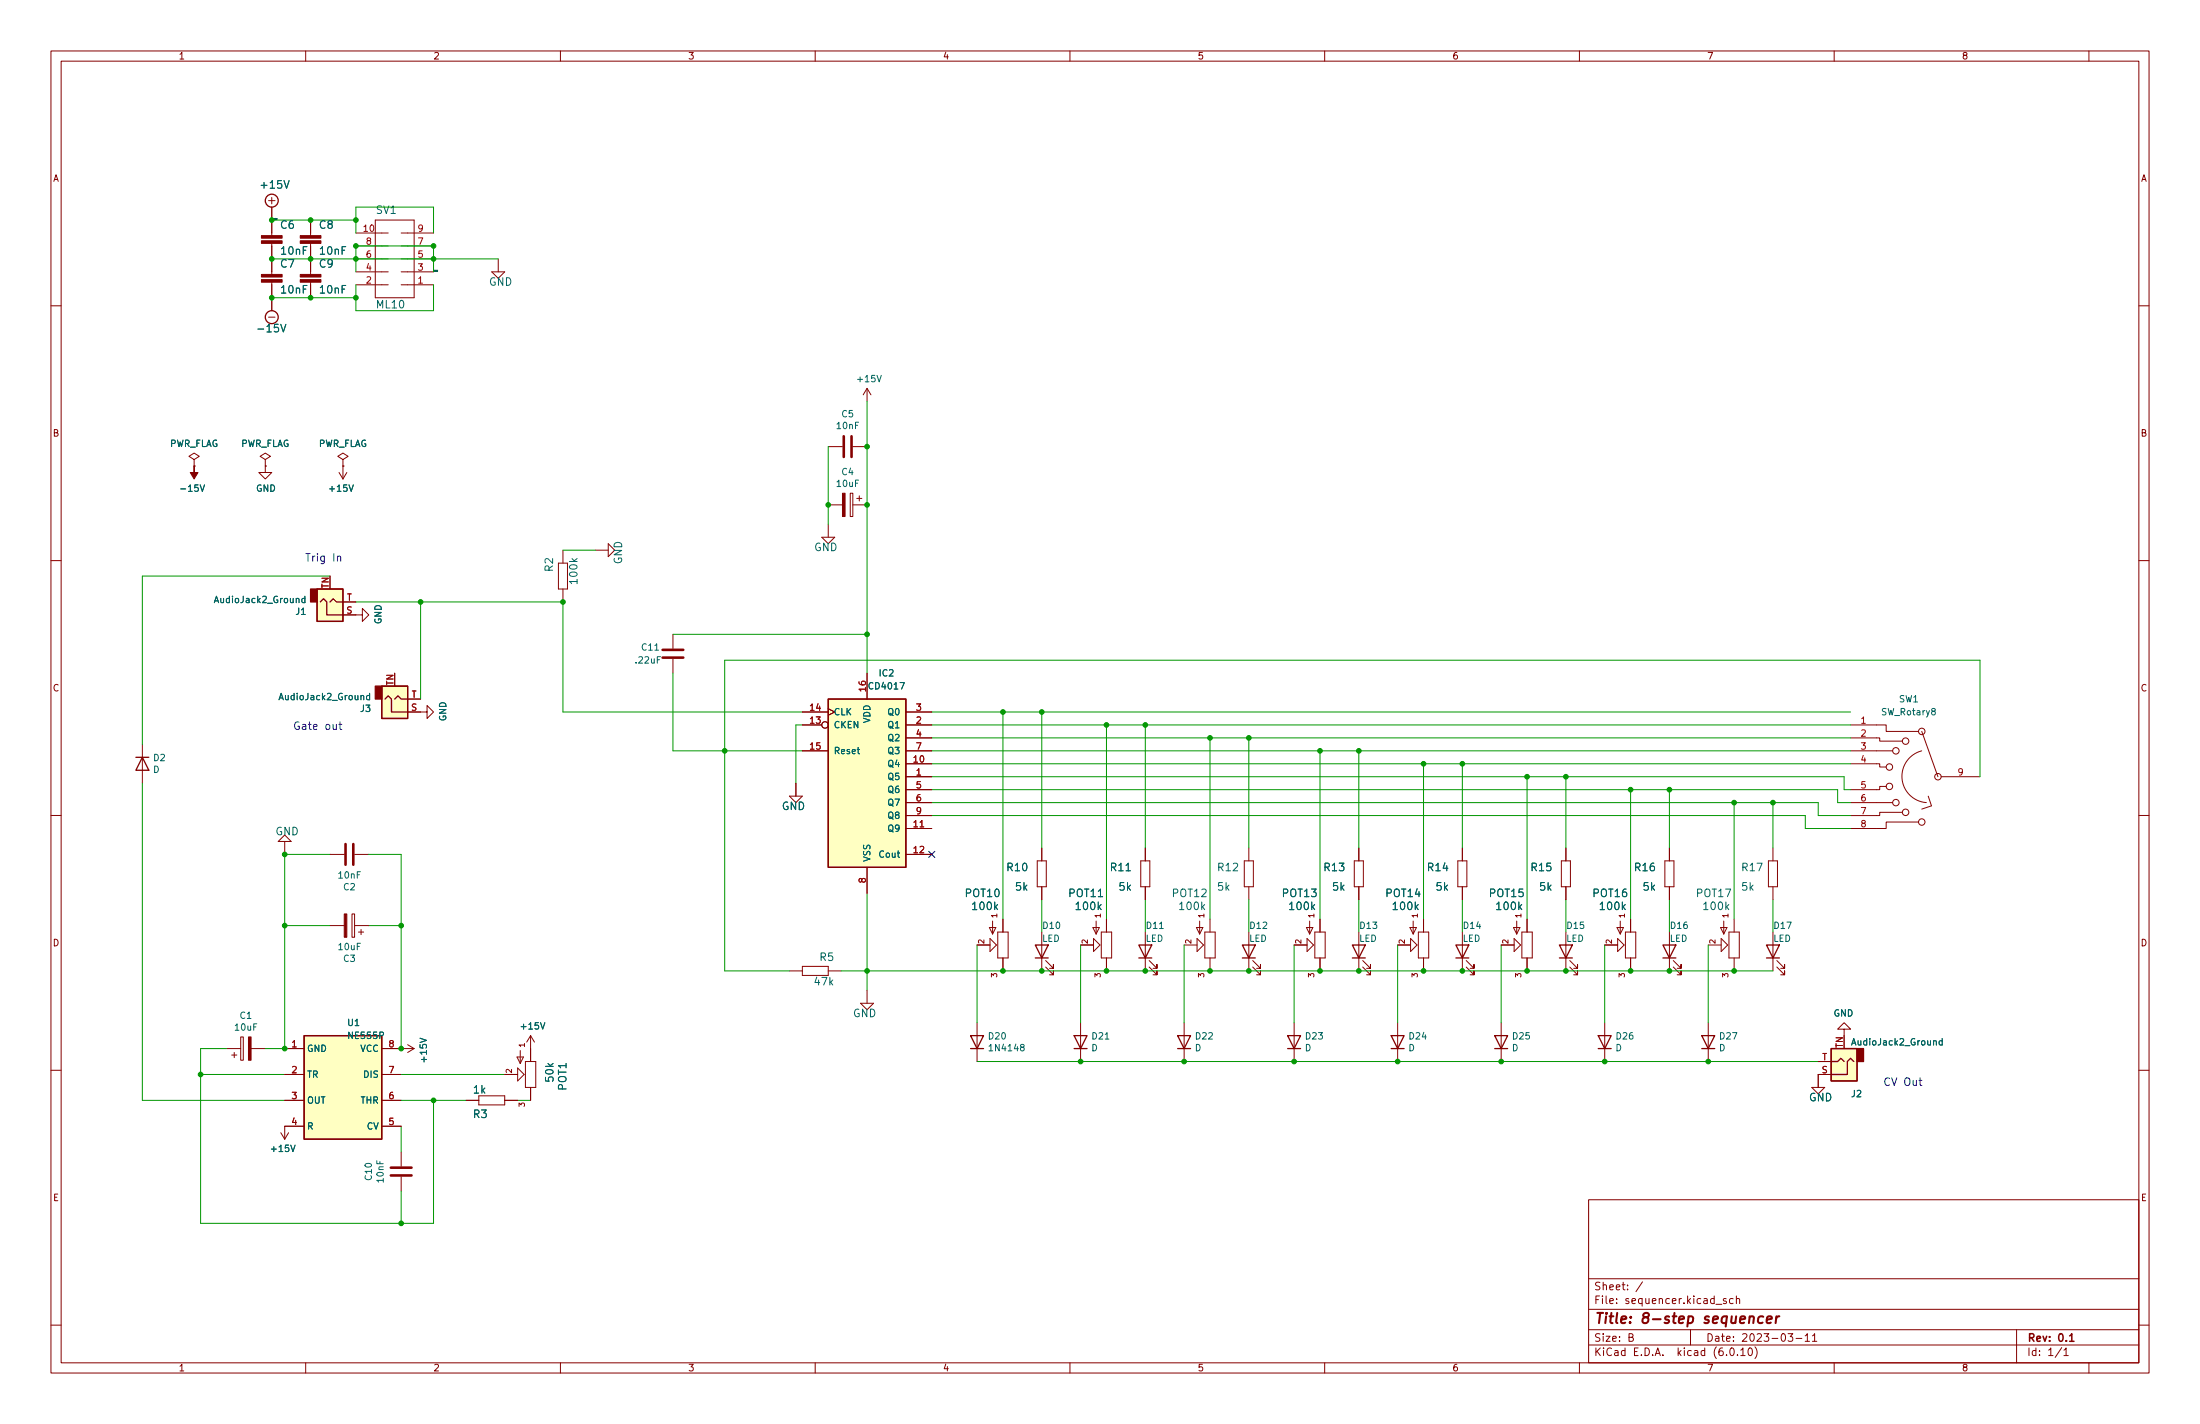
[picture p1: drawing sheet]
<svg xmlns="http://www.w3.org/2000/svg" width="432mm" height="279mm" viewBox="0 0 432 279" stroke-linecap="round" stroke-linejoin="round" font-family="sans-serif">
<g fill="none" stroke="#840000" stroke-width=".2">
<path d="M10 10h411.8v259.4h-411.8zM12 12h407.8v255.4h-407.8zM60 10v2M110 10v2M160 10v2M210 10v2M260 10v2M310 10v2M360 10v2M410 10v2M52.7 39.4h1.3M53.3 38.7v1.3"/>
<path d="M10 60h2M53.3 40.6v5.6M53.3 47.8v6M53.3 55.4v5.6M61 43.2v3M61 47.8v6M61 55.4v3M69.8 53.3h6.4M69.8 55.9h6.4M69.8 50.8h6.4M69.8 48.3h6.4M69.8 45.7h6.4"/>
<path d="M73.7 43.2h7.6v15.2h-7.6zM78.7 53.3h6.4M78.7 55.9h6.4M78.7 50.8h6.4M78.7 48.3h6.4M78.7 45.7h6.4M96.5 53.3h2.6l-1.3 1.3zM97.8 50.8v2.5M419.8 60h2M52.7 62.2h1.3M170.2 76.2v2.5M170.2 76.2l-.8 1.3"/>
<path d="M170.2 76.2l.7 1.3M38.1 90.2l1-.7-1-.6-1 .6 1 .7v1.2M38.1 91.4h.1M52.1 90.2l1-.7-1-.6-1 .6 1 .7v1.2M52.1 91.4h.1M52.1 91.4v1.3h1.2l-1.2 1.3-1.3-1.3h1.3M66.5 92.7l.8 1.3M67.3 90.2l1-.7-1-.6-1 .6 1 .7v1.2M67.3 91.4h.1M67.3 91.4v2.6M68.1 92.7l-.8 1.3M162.6 99.1h2.8"/>
<path d="M162.6 87.6h2.8M166.9 96.8h.5v4.5h-.5zM167.4 99.1h2.8M167.4 87.6h2.8M168.1 97.8h1.1M168.7 97.3v1M10 110h2M67.3 118.1h2.5M109.6 110.5h1.8v5.1h-1.8zM110.5 108v2.5M110.5 115.6v2.5M116.8 108h2.6"/>
<path d="M119.4 106.7l1.2 1.3-1.2 1.2zM161.3 105.4h2.5l-1.2 1.3zM162.6 102.9v2.5M419.8 110h2M67.3 120.7h3.8v-1.3l1.3 1.3-1.3 1.2v-1.2M80 139.7h3.8v-1.3l1.3 1.3-1.3 1.3v-1.3M80 137.2h2.5M132.1 124.5v2.8M132.1 129.3v2.8M157.5 139.7h5.1M162.6 139.1l1.2 .6-1.2 .6M170.2 132.1v5.1"/>
<path d="M177.8 139.7h5.1M10 160h2M27.9 146.1v7.6M154.9 156.2h2.6l-1.3 1.3zM156.2 153.7v2.5M157.5 142.2h3.8M157.5 147.3h5.1M177.8 152.4h5.1M177.8 149.9h5.1M177.8 142.2h5.1M177.8 147.3h5.1M177.8 144.8h5.1"/>
<path d="M177.8 154.9h5.1M177.8 157.5h5.1M363.2 142.2h7v1.3h6.4M363.2 144.8h5.7v.6h4.5M363.2 149.9h5.7v.6h1.3M363.2 147.3h8.3M363.2 157.5h8.3M370.2 154.3h-1.3v.6h-5.7M373.4 159.4h-4.5v.6h-5.7M377.2 147.3a5.2 5.2 0 0 0-3.9 5.5 5.2 5.2 0 0 0 4.8 4.7M377.2 143.5l3.2 8.9M378.5 156.2l.6 1.9-1.9 .7"/>
<path d="M381 152.4h7.6M419.8 160h2M55.9 163.8l1.2 1.3h-2.5zM55.9 165.1v2.5M64.8 167.6h2.8M69.1 179.3h.5v4.6h-.5zM69.6 167.6h2.8M170.2 170.2v5.1M177.8 160h5.1M177.8 162.6h5.1M177.8 167.6h5.1M203.6 168.9h1.8v5.1h-1.8z"/>
<path d="M204.5 166.4v2.5M204.5 174v2.5M223.9 168.9h1.8v5.1h-1.8zM224.8 166.4v2.5M224.8 174v2.5M244.2 168.9h1.8v5.1h-1.8zM245.1 166.4v2.5M245.1 174v2.5M265.8 168.9h1.8v5.1h-1.8zM266.7 166.4v2.5M266.7 174v2.5M286.1 168.9h1.8v5.1h-1.8z"/>
<path d="M287 166.4v2.5M287 174v2.5M306.5 168.9h1.7v5.1h-1.7zM307.3 166.4v2.5M307.3 174v2.5M326.8 168.9h1.7v5.1h-1.7zM327.7 166.4v2.5M327.7 174v2.5M347.1 168.9h1.8v5.1h-1.8zM348 166.4v2.5M348 174v2.5M376.6 161.3h-6.4v1.3h-7"/>
<path d="M64.8 181.6h2.8M69.6 181.6h2.8M70.4 182.9h1M70.9 182.4v1M154.9 190.5h2.6M157.5 189.6h5.1v1.8h-5.1zM162.6 190.5h2.5M168.9 196.9h2.5l-1.2 1.2zM170.2 194.3v2.6M191.8 185.4h2.5M194.2 182h1.3l-.7 1.3zM194.3 184.2l1.3 1.2-1.3 1.3z"/>
<path d="M194.8 180.7v2.6M195.8 182.9h2.1v5.1h-2.1zM196.8 180.3v2.6M196.8 188v2.5M204.5 182.9v7.6M205.2 189.7l1.6 1.6v-.8v.8h-.8M205.2 188.5l1.6 1.5v-.8v.8h-.8M212.1 185.4h2.5M214.5 182h1.3l-.7 1.3zM214.6 184.2l1.3 1.2-1.3 1.3zM215.1 180.7v2.6M216.2 182.9h2v5.1h-2z"/>
<path d="M217.2 180.3v2.6M217.2 188v2.5M224.8 182.9v7.6M225.6 189.7l1.5 1.6v-.8v.8h-.8M225.6 188.5l1.5 1.5v-.8v.8h-.8M232.4 185.4h2.5M234.8 182h1.3l-.6 1.3zM234.9 184.2l1.3 1.2-1.3 1.3zM235.5 180.7v2.6M236.5 182.9h2v5.1h-2zM237.5 180.3v2.6M237.5 188v2.5"/>
<path d="M245.1 182.9v7.6M245.9 189.7l1.5 1.6v-.8v.8h-.8M245.9 188.5l1.5 1.5v-.8v.8h-.8M254 185.4h2.5M256.4 182h1.3l-.7 1.3zM256.5 184.2l1.3 1.2-1.3 1.3zM257 180.7v2.6M258.1 182.9h2v5.1h-2zM259.1 180.3v2.6M259.1 188v2.5M266.7 182.9v7.6M267.5 189.7l1.5 1.6v-.8v.8h-.8"/>
<path d="M267.5 188.5l1.5 1.5v-.8v.8h-.8M274.3 185.4h2.6M276.7 182h1.3l-.6 1.3zM276.9 184.2l1.2 1.2-1.2 1.3zM277.4 180.7v2.6M278.4 182.9h2v5.1h-2zM279.4 180.3v2.6M279.4 188v2.5M287 182.9v7.6M287.8 189.7l1.5 1.6v-.8v.8h-.8M287.8 188.5l1.5 1.5v-.8v.8h-.8M294.6 185.4h2.6"/>
<path d="M297.1 182h1.2l-.6 1.3zM297.2 184.2l1.2 1.2-1.2 1.3zM297.7 180.7v2.6M298.7 182.9h2v5.1h-2zM299.7 180.3v2.6M299.7 188v2.5M307.3 182.9v7.6M308.1 189.7l1.5 1.6v-.8v.8h-.7M308.1 188.5l1.5 1.5v-.8v.8h-.7M315 185.4h2.5M317.4 182h1.2l-.6 1.3zM317.5 184.2l1.3 1.2-1.3 1.3z"/>
<path d="M318 180.7v2.6M319 182.9h2.1v5.1h-2.1zM320 180.3v2.6M320 188v2.5M327.7 182.9v7.6M328.4 189.7l1.5 1.6v-.8v.8h-.7M328.4 188.5l1.5 1.5v-.8v.8h-.7M335.3 185.4h2.5M337.7 182h1.3l-.7 1.3zM337.8 184.2l1.3 1.2-1.3 1.3zM338.3 180.7v2.6M339.3 182.9h2.1v5.1h-2.1z"/>
<path d="M340.4 180.3v2.6M340.4 188v2.5M348 182.9v7.6M348.7 189.7l1.6 1.6v-.8v.8h-.8M348.7 188.5l1.6 1.5v-.8v.8h-.8M10 210h2M44.4 205.7h2.8M45.5 207h1M46 206.5v1M47.2 203.5h.6v4.5h-.6zM49.3 205.7h2.8M55.9 210.8h3.8"/>
<path d="M55.9 205.7h3.8M55.9 215.9h3.8M74.9 210.8h3.8M74.9 205.7h6.4M74.9 215.9h3.8M80 205l1.3 .7M81.3 205.7l-1.3 .8M91.4 215.9h2.6M94 215h5.1v1.8h-5.1zM99.1 210.8h2.5M99.1 215.9h2.5M101.5 207.4h1.2l-.6 1.3z"/>
<path d="M101.6 209.6l1.3 1.2-1.3 1.3zM102.1 206.1v2.6M103.1 208.3h2.1v5.1h-2.1zM104.1 203.2v5.1M104.1 213.4v2.5M104.1 203.2l-.7 1.3M104.1 203.2l.8 1.3M191.8 200.7v7.6M212.1 200.7v7.6M232.4 200.7v7.6M254 200.7v7.6M274.3 200.7v7.6"/>
<path d="M294.6 200.7v7.6M315 200.7v7.6M335.3 200.7v7.6M355.6 213.4h2.5l-1.2 1.2zM356.9 208.3h2.5M359.4 210.8h-2.5v2.6M361.9 201.9h1.3l-1.3-1.2-1.2 1.2h1.2v1.3M419.8 210h2M55.1 222.3l.8 1.2M56.6 222.3l-.7 1.2M59.7 221h-3.8v2.5M74.9 221h3.8"/>
<path d="M78.7 226.1v2.8M78.7 230.9v2.8M311.8 235.4h108v32h-108zM10 260h2M311.8 256.9h108M311.8 250.9h108M322.4 251.5l-1.3 1.9M336.8 255.9h1.1M338.8 254.9l-.4-.1-.2 .2 .1 .2 .5 .2v.3h-.6M340.2 254.9l-.5-.1-.3 .3 .2 .6h.6M340.8 254.9l.2-.1 .4 .1v.9M340.8 254.3v1.5"/>
<path d="M419.8 260h2M60 267.4v2M110 267.4v2M160 267.4v2M210 267.4v2M260 267.4v2M310 267.4v2M311.8 263.9h108M311.8 260.9h108M319.7 262.4l.7-.1 .1-.2-.1-.4h-.7v1.5h.6l.3-.3a.39 .39 0 0 0-.4-.5M331.8 260.9v3M339.7 264.5h.2a.8 .8 0 0 1 .5 .7 .8 .8 0 0 1-.5 .8 1 1 0 0 1-.2-1.5z"/>
<path d="M341 265.8v.2M341.7 264.9l.4-.4v1.5M341.7 266h.8M343.3 264.5h.1a.8 .8 0 0 1 .6 .7 .8 .8 0 0 1-.6 .8 1 1 0 0 1-.1-1.5zM344.4 264.3a1.72 1.72 0 0 1 0 2.2M350.9 261.7h1l-.5 .5 .4 .2v.6l-.2 .2-.7-.2M352.5 262.6h1.2M354.3 262.1l.4-.4v1.5M354.3 263.2h.9M355.7 262.1l.5-.4v1.5M355.7 263.2h.9M360 267.4v2"/>
<path d="M395.8 260.9v6.5M404.7 264.4l-1.3 1.9M405.1 264.9l.4-.4v1.5M405.1 266h.8M410 267.4v2"/>
<circle cx="161.9" cy="142.2" r=".63"/>
<circle cx="370.8" cy="154.3" r=".63"/>
<circle cx="370.8" cy="150.5" r=".63"/>
<circle cx="372.1" cy="147.3" r=".63"/>
<circle cx="372.1" cy="157.5" r=".63"/>
<circle cx="374" cy="145.4" r=".63"/>
<circle cx="374" cy="159.4" r=".63"/>
<circle cx="377.2" cy="143.5" r=".63"/>
<circle cx="380.4" cy="152.4" r=".63"/>
<circle cx="377.2" cy="161.3" r=".63"/>
</g>
<path d="M406.2 262.1l.4-.4v1.5M406.2 263.2h.9" fill="none" stroke="#840000" stroke-width=".3"/>
<path d="M346.1 258.4a.66 .66 0 0 0-1 .3l-.1 .5 .2 .3h.7M346.8 258.9l1-.2-.1-.3-.6-.1-.3 .3v.9h.8M348.7 258.3l-.2 1.3M349.2 258.3l-.4 .1-.2 .3" fill="none" stroke="#840000" stroke-width=".4"/>
<g fill="none" stroke="#840000" stroke-width=".25">
<path d="M62.2 115.6h5.1v6.3h-5.1zM62.9 118.1l.6-.6 .6 .6v2.6h3.2M64.8 118.1l.6-.6 .6 .6h1.3M74.9 134.6h5.1v6.4h-5.1zM75.6 137.2l.6-.7 .6 .7v2.5h3.2M77.5 137.2l.6-.7 .6 .7h1.3M162.6 137.2h15.2v33h-15.2zM26.7 148.6h2.5M27.9 148.6l1.3 2.5h-2.5zM203.2 185.4h2.5l-1.2 2.6zM203.2 188h2.5M223.5 185.4h2.6l-1.3 2.6z"/>
<path d="M223.5 188h2.6M243.8 185.4h2.6l-1.3 2.6zM243.8 188h2.6M265.4 185.4h2.6l-1.3 2.6zM265.4 188h2.6M285.7 185.4h2.6l-1.3 2.6zM285.7 188h2.6M306.1 185.4h2.5l-1.3 2.6zM306.1 188h2.5M326.4 185.4h2.5l-1.2 2.6zM326.4 188h2.5M346.7 185.4h2.5l-1.2 2.6z"/>
<path d="M346.7 188h2.5M59.7 203.2h15.2v20.3h-15.2zM190.5 203.2h2.5l-1.2 2.5zM190.5 205.7h2.5M210.8 203.2h2.6l-1.3 2.5zM210.8 205.7h2.6M231.1 203.2h2.6l-1.3 2.5zM231.1 205.7h2.6M252.7 203.2h2.6l-1.3 2.5zM252.7 205.7h2.6M273 203.2h2.6l-1.3 2.5zM273 205.7h2.6"/>
<path d="M293.4 203.2h2.5l-1.3 2.5zM293.4 205.7h2.5M313.7 203.2h2.5l-1.2 2.5zM313.7 205.7h2.5M334 203.2h2.5l-1.2 2.5zM334 205.7h2.5M359.4 205.7h5.1v6.4h-5.1zM359.4 208.3h1.3l.6-.7 .6 .7M363.9 208.3l-.7-.7-.6 .7v2.5h-3.2"/>
<circle cx="53.3" cy="39.4" r="1.27"/>
<circle cx="53.3" cy="62.2" r="1.27"/>
</g>
<g fill="#ffffc2" stroke="#ffffc2" stroke-width=".2">
<path d="M162.6 137.2h15.2v33h-15.2z"/>
<path d="M359.4 205.7h5.1v6.4h-5.1z"/>
<path d="M59.7 203.2h15.2v20.3h-15.2z"/>
<path d="M74.9 134.6h5.1v6.4h-5.1z"/>
<path d="M62.2 115.6h5.1v6.3h-5.1z"/>
</g>
<g fill="#840000" stroke="#840000" stroke-width=".25">
<path d="M364.5 205.7h1.3v2.6h-1.3z"/>
<path d="M73.7 134.6h1.2v2.6h-1.2z"/>
<path d="M61 115.6h1.2v2.5h-1.2z"/>
</g>
<path d="M59.8 117.5l-.3-.1-.3 .2 .2 .6h.4M59.8 117v1.3M72.5 136.5h-.3l-.3 .2 .2 .5h.4M72.5 136v1.3M381.2 204.3l-.4-.1-.2 .2 .1 .6h.5M381.2 203.8v1.2" fill="none" stroke="#006464" stroke-width=".2"/>
<path d="M165.6 85.6v4.1M167.1 85.6v4.1M130 129h4.1M130 127.5h4.1M67.8 165.6v4.1M69.3 165.6v4.1M76.7 230.6h4.1M76.7 229.1h4.1" fill="none" stroke="#840000" stroke-width=".51"/>
<g fill="#840000" stroke="#840000" stroke-width=".2">
<path d="M165.4 96.8h.5v4.5h-.5z"/>
<path d="M48.8 203.5h.5v4.5h-.5z"/>
<path d="M67.6 179.3h.5v4.6h-.5z"/>
<path d="M58.9 47.2h4.1v.6h-4.1z"/>
<path d="M58.9 46.2h4.1v.5h-4.1z"/>
<path d="M58.9 54.9h4.1v.5h-4.1z"/>
<path d="M58.9 53.8h4.1v.6h-4.1z"/>
<path d="M51.3 54.9h4.1v.5h-4.1z"/>
<path d="M51.3 53.8h4.1v.6h-4.1z"/>
<path d="M38.1 91.4v1.3h.8l-.8 1.3-.8-1.3h.8z"/>
<path d="M51.3 47.2h4.1v.6h-4.1z"/>
<path d="M51.3 46.2h4.1v.5h-4.1z"/>
</g>
<path d="M54.2 42.9l.1 .2 .1-.2" fill="none" stroke="#0f0f0f" stroke-width=".2"/>
<path d="M60 108.6h.9M58.7 141.7a.7 .7 0 0 0-.9 .7 .7 .7 0 0 0 .9 .7v-.6h-.2M376.6 212h.6M376.9 211.5v1.3l.3 .2" fill="none" stroke="#0000c2" stroke-width=".2"/>
<g fill="none" stroke="#009600" stroke-width=".2">
<path d="M53.3 43.2h16.5M53.3 50.8h44.5M53.3 58.4h16.5M69.8 53.3v-5h15.3v5M69.8 45.7v-5.1h15.3v5.1M69.8 55.9v5.1h15.3v-5.1M170.2 78.7v53.4M162.6 87.6v15.3M64.8 113h-36.9v33.1M69.8 118.1h40.7v21.6h47M82.5 118.1v19.1M110.5 108h6.3"/>
<path d="M132.1 132.1v15.2h25.4M132.1 124.5h38.1M182.9 139.7h180.3M196.8 139.7v40.6M204.5 139.7v26.7M27.9 153.7v62.2h28M157.5 142.2h-1.3v11.5M182.9 157.5h174v2.5h6.3M182.9 154.9h177.8v2.6h2.5M182.9 147.3h180.3M182.9 149.9h180.3M182.9 152.4h179v2.5h1.3"/>
<path d="M182.9 144.8h180.3M182.9 142.2h180.3M217.2 142.2v38.1M224.8 142.2v24.2M237.5 144.8v35.5M245.1 144.8v21.6M259.1 147.3v33M266.7 147.3v19.1M279.4 149.9v30.4M287 149.9v16.5M299.7 152.4v27.9M307.3 152.4v14"/>
<path d="M320 154.9v25.4M327.7 154.9v11.5M340.4 157.5v22.8M348 157.5v8.9M388.6 152.4v-22.9h-246.4v61h12.7M64.8 167.6h-8.9v38.1h-3.8M72.4 167.6h6.3v38.1M170.2 175.3v19M182.9 160h171.4v2.6h8.9M204.5 176.5v6.4M224.8 176.5v6.4M245.1 176.5v6.4"/>
<path d="M266.7 176.5v6.4M287 176.5v6.4M307.3 176.5v6.4M327.7 176.5v6.4M348 176.5v6.4M55.9 181.6h8.9M72.4 181.6h6.3M165.1 190.5h182.9M191.8 185.4v15.3M212.1 185.4v15.3M232.4 185.4v15.3M254 185.4v15.3"/>
<path d="M274.3 185.4v15.3M294.6 185.4v15.3M315 185.4v15.3M335.3 185.4v15.3M39.4 210.8h16.5M44.4 205.7h-5v34.3h45.7v-24.1M78.7 215.9h12.7M78.7 210.8h20.4M101.6 215.9h2.5M191.8 208.3h165.1M78.7 221v5.1M78.7 233.7v6.3"/>
</g>
<path d="M182.3 167l1.2 1.2M183.5 167l-1.2 1.2" fill="none" stroke="#000084" stroke-width=".2"/>
<g fill="#009600" stroke="#009600" stroke-width=".2">
<circle cx="237.5" cy="190.5" r=".46"/>
<circle cx="232.4" cy="208.3" r=".46"/>
<circle cx="245.1" cy="190.5" r=".46"/>
<circle cx="266.7" cy="190.5" r=".46"/>
<circle cx="274.3" cy="208.3" r=".46"/>
<circle cx="254" cy="208.3" r=".46"/>
<circle cx="279.4" cy="190.5" r=".46"/>
<circle cx="224.8" cy="142.2" r=".46"/>
<circle cx="217.2" cy="142.2" r=".46"/>
<circle cx="217.2" cy="190.5" r=".46"/>
<circle cx="224.8" cy="190.5" r=".46"/>
<circle cx="204.5" cy="139.7" r=".46"/>
<circle cx="196.8" cy="139.7" r=".46"/>
<circle cx="170.2" cy="99.1" r=".46"/>
<circle cx="212.1" cy="208.3" r=".46"/>
<circle cx="196.8" cy="190.5" r=".46"/>
<circle cx="204.5" cy="190.5" r=".46"/>
<circle cx="170.2" cy="87.6" r=".46"/>
<circle cx="162.6" cy="99.1" r=".46"/>
<circle cx="348" cy="157.5" r=".46"/>
<circle cx="340.4" cy="157.5" r=".46"/>
<circle cx="340.4" cy="190.5" r=".46"/>
<circle cx="327.7" cy="154.9" r=".46"/>
<circle cx="335.3" cy="208.3" r=".46"/>
<circle cx="315" cy="208.3" r=".46"/>
<circle cx="327.7" cy="190.5" r=".46"/>
<circle cx="320" cy="190.5" r=".46"/>
<circle cx="307.3" cy="190.5" r=".46"/>
<circle cx="299.7" cy="190.5" r=".46"/>
<circle cx="259.1" cy="190.5" r=".46"/>
<circle cx="287" cy="190.5" r=".46"/>
<circle cx="294.6" cy="208.3" r=".46"/>
<circle cx="279.4" cy="149.9" r=".46"/>
<circle cx="266.7" cy="147.3" r=".46"/>
<circle cx="259.1" cy="147.3" r=".46"/>
<circle cx="287" cy="149.9" r=".46"/>
<circle cx="237.5" cy="144.8" r=".46"/>
<circle cx="245.1" cy="144.8" r=".46"/>
<circle cx="299.7" cy="152.4" r=".46"/>
<circle cx="320" cy="154.9" r=".46"/>
<circle cx="307.3" cy="152.4" r=".46"/>
<circle cx="61" cy="43.2" r=".46"/>
<circle cx="53.3" cy="43.2" r=".46"/>
<circle cx="61" cy="50.8" r=".46"/>
<circle cx="53.3" cy="50.8" r=".46"/>
<circle cx="69.8" cy="48.3" r=".46"/>
<circle cx="69.8" cy="50.8" r=".46"/>
<circle cx="69.8" cy="43.2" r=".46"/>
<circle cx="85.1" cy="50.8" r=".46"/>
<circle cx="85.1" cy="48.3" r=".46"/>
<circle cx="78.7" cy="181.6" r=".46"/>
<circle cx="55.9" cy="167.6" r=".46"/>
<circle cx="55.9" cy="181.6" r=".46"/>
<circle cx="39.4" cy="210.8" r=".46"/>
<circle cx="55.9" cy="205.7" r=".46"/>
<circle cx="110.5" cy="118.1" r=".46"/>
<circle cx="69.8" cy="58.4" r=".46"/>
<circle cx="61" cy="58.4" r=".46"/>
<circle cx="82.5" cy="118.1" r=".46"/>
<circle cx="53.3" cy="58.4" r=".46"/>
<circle cx="85.1" cy="215.9" r=".46"/>
<circle cx="78.7" cy="240" r=".46"/>
<circle cx="142.2" cy="147.3" r=".46"/>
<circle cx="78.7" cy="205.7" r=".46"/>
<circle cx="170.2" cy="124.5" r=".46"/>
<circle cx="170.2" cy="190.5" r=".46"/>
</g>
<text font-size="2.8" fill="#840000" x="312.8" y="259.7">Title: 8-step sequencer</text>
<g font-size="2.1" fill="#006464">
<text x="51.4" y="37">+15V</text>
<text x="73.9" y="42">SV1</text>
<text x="55.1" y="44.9">C6</text>
<text x="62.7" y="44.9">C8</text>
<text x="55.1" y="52.5">C7</text>
<text x="55.3" y="50">10nF</text>
<text x="62.7" y="52.5">C9</text>
<text x="62.9" y="50">10nF</text>
<text x="55.3" y="57.6">10nF</text>
<text x="62.9" y="57.6">10nF</text>
<text x="95.9" y="56.1">GND</text>
<text x="51.1" y="65.2">-15V</text>
<text x="74" y="60.5">ML10</text>
<text x="108.5" y="112.1" transform="rotate(-90 108.5 112.1)">R2</text>
<text x="122.1" y="110.7" transform="rotate(-90 122.1 110.7)">GND</text>
<text x="159.8" y="108.1">GND</text>
<text x="113.3" y="114.4" transform="rotate(-90 113.3 114.4)">100k</text>
<text x="153.4" y="158.9">GND</text>
<text x="54" y="163.9">GND</text>
<text x="197.7" y="170.9">R10</text>
<text x="218.1" y="170.9">R11</text>
<text x="239.1" y="170.9">R12</text>
<text x="260" y="170.9">R13</text>
<text x="280.3" y="170.9">R14</text>
<text x="300.6" y="170.9">R15</text>
<text x="320.9" y="170.9">R16</text>
<text x="342" y="170.9">R17</text>
<text x="189.5" y="176">POT10</text>
<text x="191" y="178.5">100k</text>
<text x="199.4" y="174.7">5k</text>
<text x="209.9" y="176">POT11</text>
<text x="211.3" y="178.5">100k</text>
<text x="219.7" y="174.7">5k</text>
<text x="230.2" y="176">POT12</text>
<text x="231.7" y="178.5">100k</text>
<text x="239" y="174.7">5k</text>
<text x="251.8" y="176">POT13</text>
<text x="253.3" y="178.5">100k</text>
<text x="261.6" y="174.7">5k</text>
<text x="272.1" y="176">POT14</text>
<text x="273.6" y="178.5">100k</text>
<text x="281.9" y="174.7">5k</text>
<text x="292.4" y="176">POT15</text>
<text x="293.9" y="178.5">100k</text>
<text x="302.2" y="174.7">5k</text>
<text x="312.7" y="176">POT16</text>
<text x="314.2" y="178.5">100k</text>
<text x="322.5" y="174.7">5k</text>
<text x="333.1" y="176">POT17</text>
<text x="334.5" y="178.5">100k</text>
<text x="341.9" y="174.7">5k</text>
<text x="160.9" y="188.5">R5</text>
<text x="160" y="193.3">47k</text>
<text x="167.4" y="199.6">GND</text>
<text x="93" y="214.6">1k</text>
<text x="108.6" y="212.1" transform="rotate(-90 108.6 212.1)">50k</text>
<text x="111.2" y="213.9" transform="rotate(-90 111.2 213.9)">POT1</text>
<text x="92.9" y="219.4">R3</text>
<text x="355" y="216.1">GND</text>
</g>
<g font-size="2.1" fill="#0000c2">
<text x="60.9" y="110.2">Trig In</text>
<text x="58.8" y="143.2">Gate out</text>
<text x="369.6" y="213.1">CV Out</text>
</g>
<g font-size="2.1" fill="#840000">
<text x="312.8" y="255.9">File: sequencer.kicad_sch</text>
<text x="312.8" y="253.2">Sheet: /</text>
<text x="312.8" y="263.2">Size: B</text>
<text x="334.8" y="263.2">Date: 2023-03-11</text>
<text x="397.8" y="263.2">Rev: 0.1</text>
<text x="312.8" y="266">KiCad E.D.A. kicad (6.0.10)</text>
<text x="397.8" y="266">Id: 1/1</text>
</g>
<g font-size="1.8" fill="#840000">
<text x="35" y="11.7">1</text>
<text x="85" y="11.7">2</text>
<text x="135" y="11.7">3</text>
<text x="185" y="11.7">4</text>
<text x="235" y="11.7">5</text>
<text x="285" y="11.7">6</text>
<text x="335" y="11.7">7</text>
<text x="385" y="11.7">8</text>
<text x="10.3" y="35.6">A</text>
<text x="420.1" y="35.6">A</text>
<text x="10.3" y="85.7">B</text>
<text x="420.1" y="85.7">B</text>
<text x="10.3" y="135.6">C</text>
<text x="420.1" y="135.6">C</text>
<text x="10.3" y="185.7">D</text>
<text x="420.1" y="185.7">D</text>
<text x="10.4" y="235.7">E</text>
<text x="420.2" y="235.7">E</text>
<text x="35" y="269.1">1</text>
<text x="85" y="269.1">2</text>
<text x="135" y="269.1">3</text>
<text x="185" y="269.1">4</text>
<text x="235" y="269.1">5</text>
<text x="285" y="269.1">6</text>
<text x="335" y="269.1">7</text>
<text x="385" y="269.1">8</text>
</g>
<g font-size="1.8" fill="#a90000">
<text x="71.4" y="45.5">10</text>
<text x="82.1" y="45.5">9</text>
<text x="71.9" y="53.1">4</text>
<text x="71.9" y="50.5">6</text>
<text x="71.9" y="48">8</text>
<text x="82.1" y="53.1">3</text>
<text x="82.1" y="50.5">5</text>
<text x="82.1" y="48">7</text>
<text x="71.9" y="55.6">2</text>
<text x="82.1" y="55.6">1</text>
<text x="64.5" y="115.5" transform="rotate(-90 64.5 115.5)">TN</text>
<text x="68" y="117.9">T</text>
<text x="68" y="120.4">S</text>
<text x="77.2" y="134.5" transform="rotate(-90 77.2 134.5)">TN</text>
<text x="80.7" y="136.9">T</text>
<text x="169.9" y="135.6" transform="rotate(-90 169.9 135.6)">16</text>
<text x="80.7" y="139.4">S</text>
<text x="159" y="142">13</text>
<text x="159" y="139.4">14</text>
<text x="179.8" y="142">2</text>
<text x="179.8" y="139.4">3</text>
<text x="365.3" y="142">1</text>
<text x="159" y="147.1">15</text>
<text x="179.4" y="149.6">10</text>
<text x="179.8" y="144.5">4</text>
<text x="179.8" y="147.1">7</text>
<text x="365.3" y="144.5">2</text>
<text x="365.3" y="147.1">3</text>
<text x="365.3" y="149.6">4</text>
<text x="179.8" y="152.1">1</text>
<text x="179.8" y="154.7">5</text>
<text x="365.3" y="154.7">5</text>
<text x="384.3" y="152.1">9</text>
<text x="179.8" y="157.2">6</text>
<text x="179.8" y="159.8">9</text>
<text x="365.3" y="157.2">6</text>
<text x="365.3" y="159.8">7</text>
<text x="179.4" y="162.3">11</text>
<text x="179.4" y="167.4">12</text>
<text x="365.3" y="162.3">8</text>
<text x="169.9" y="173.2" transform="rotate(-90 169.9 173.2)">8</text>
<text x="57.3" y="205.5">1</text>
<text x="76.3" y="205.5">8</text>
<text x="357.6" y="208">T</text>
<text x="361.7" y="205.6" transform="rotate(-90 361.7 205.6)">TN</text>
<text x="57.3" y="210.6">2</text>
<text x="57.3" y="215.6">3</text>
<text x="76.3" y="215.6">6</text>
<text x="76.3" y="210.6">7</text>
<text x="357.6" y="210.6">S</text>
<text x="57.3" y="220.7">4</text>
<text x="76.3" y="220.7">5</text>
</g>
<g font-size="1.8" fill="#006464">
<text x="168.5" y="75">+15V</text>
<text x="165.2" y="81.9">C5</text>
<text x="33.1" y="87.7">PWR_FLAG</text>
<text x="47.1" y="87.7">PWR_FLAG</text>
<text x="62.3" y="87.7">PWR_FLAG</text>
<text x="164.3" y="84.2">10nF</text>
<text x="164.3" y="95.5">10uF</text>
<text x="165.2" y="93.2">C4</text>
<text x="35.9" y="96.5">-15V</text>
<text x="50.2" y="96.5">GND</text>
<text x="64.8" y="96.5">+15V</text>
<text x="42.4" y="118.3">AudioJack2_Ground</text>
<text x="58.1" y="120.6">J1</text>
<text x="74.9" y="122.5" transform="rotate(-90 74.9 122.5)">GND</text>
<text x="124.9" y="130.2">.22uF</text>
<text x="126" y="127.6">C11</text>
<text x="55.1" y="137.4">AudioJack2_Ground</text>
<text x="170.7" y="135.3">CD4017</text>
<text x="172.6" y="132.7">IC2</text>
<text x="372.7" y="137.8">SW1</text>
<text x="70.8" y="139.7">J3</text>
<text x="87.6" y="141.5" transform="rotate(-90 87.6 141.5)">GND</text>
<text x="163.6" y="142.9">CKEN</text>
<text x="163.6" y="140.3">CLK</text>
<text x="170.8" y="141.9" transform="rotate(-90 170.8 141.9)">VDD</text>
<text x="174.4" y="142.9">Q1</text>
<text x="174.4" y="140.3">Q0</text>
<text x="369.4" y="140.3">SW_Rotary8</text>
<text x="30.2" y="149.3">D2</text>
<text x="163.6" y="148">Reset</text>
<text x="174.4" y="145.4">Q2</text>
<text x="174.4" y="148">Q3</text>
<text x="30" y="151.6">D</text>
<text x="174.4" y="153">Q5</text>
<text x="174.4" y="150.5">Q4</text>
<text x="174.4" y="155.6">Q6</text>
<text x="174.4" y="158.1">Q7</text>
<text x="174.4" y="160.7">Q8</text>
<text x="174.4" y="163.2">Q9</text>
<text x="66.5" y="172.4">10nF</text>
<text x="170.8" y="169.2" transform="rotate(-90 170.8 169.2)">VSS</text>
<text x="172.8" y="168.3">Cout</text>
<text x="67.4" y="174.7">C2</text>
<text x="204.5" y="184.8">LED</text>
<text x="204.8" y="182.2">D10</text>
<text x="224.8" y="184.8">LED</text>
<text x="225.1" y="182.2">D11</text>
<text x="245.1" y="184.8">LED</text>
<text x="245.4" y="182.2">D12</text>
<text x="266.7" y="184.8">LED</text>
<text x="267" y="182.2">D13</text>
<text x="287.1" y="184.8">LED</text>
<text x="287.3" y="182.2">D14</text>
<text x="307.4" y="184.8">LED</text>
<text x="307.6" y="182.2">D15</text>
<text x="327.7" y="184.8">LED</text>
<text x="328" y="182.2">D16</text>
<text x="348" y="184.8">LED</text>
<text x="348.3" y="182.2">D17</text>
<text x="66.5" y="186.4">10uF</text>
<text x="67.4" y="188.7">C3</text>
<text x="46.2" y="202.2">10uF</text>
<text x="47.1" y="199.9">C1</text>
<text x="68.3" y="201.3">U1</text>
<text x="68.5" y="203.8">NE555P</text>
<text x="102.4" y="202">+15V</text>
<text x="194.1" y="203.9">D20</text>
<text x="214.4" y="203.9">D21</text>
<text x="234.7" y="203.9">D22</text>
<text x="256.3" y="203.9">D23</text>
<text x="276.7" y="203.9">D24</text>
<text x="297" y="203.9">D25</text>
<text x="317.3" y="203.9">D26</text>
<text x="337.6" y="203.9">D27</text>
<text x="359.9" y="199.4">GND</text>
<text x="60.2" y="206.4">GND</text>
<text x="70.7" y="206.4">VCC</text>
<text x="83.8" y="208.2" transform="rotate(-90 83.8 208.2)">+15V</text>
<text x="194.5" y="206.2">1N4148</text>
<text x="214.2" y="206.2">D</text>
<text x="234.5" y="206.2">D</text>
<text x="256.1" y="206.2">D</text>
<text x="276.4" y="206.2">D</text>
<text x="296.7" y="206.2">D</text>
<text x="317.1" y="206.2">D</text>
<text x="337.4" y="206.2">D</text>
<text x="363.8" y="205.1">AudioJack2_Ground</text>
<text x="60.2" y="211.5">TR</text>
<text x="71.5" y="211.5">DIS</text>
<text x="363.4" y="215.3">J2</text>
<text x="60.2" y="216.5">OUT</text>
<text x="60.2" y="221.6">R</text>
<text x="70.8" y="216.5">THR</text>
<text x="72" y="221.6">CV</text>
<text x="53.4" y="226">+15V</text>
<text x="73" y="231.5" transform="rotate(-90 73 231.5)">C10</text>
<text x="75.3" y="231.9" transform="rotate(-90 75.3 231.9)">10nF</text>
</g>
<g font-size="1.5" fill="#840000">
<text x="193.2" y="185.1" transform="rotate(-90 193.2 185.1)">2</text>
<text x="195.7" y="180.1" transform="rotate(-90 195.7 180.1)">1</text>
<text x="213.5" y="185.1" transform="rotate(-90 213.5 185.1)">2</text>
<text x="216" y="180.1" transform="rotate(-90 216 180.1)">1</text>
<text x="233.8" y="185.1" transform="rotate(-90 233.8 185.1)">2</text>
<text x="236.3" y="180.1" transform="rotate(-90 236.3 180.1)">1</text>
<text x="255.4" y="185.1" transform="rotate(-90 255.4 185.1)">2</text>
<text x="257.9" y="180.1" transform="rotate(-90 257.9 180.1)">1</text>
<text x="275.7" y="185.1" transform="rotate(-90 275.7 185.1)">2</text>
<text x="278.3" y="180.1" transform="rotate(-90 278.3 180.1)">1</text>
<text x="296" y="185.1" transform="rotate(-90 296 185.1)">2</text>
<text x="298.6" y="180.1" transform="rotate(-90 298.6 180.1)">1</text>
<text x="316.4" y="185.1" transform="rotate(-90 316.4 185.1)">2</text>
<text x="318.9" y="180.1" transform="rotate(-90 318.9 180.1)">1</text>
<text x="336.7" y="185.1" transform="rotate(-90 336.7 185.1)">2</text>
<text x="339.2" y="180.1" transform="rotate(-90 339.2 180.1)">1</text>
<text x="195.7" y="191.7" transform="rotate(-90 195.7 191.7)">3</text>
<text x="216" y="191.7" transform="rotate(-90 216 191.7)">3</text>
<text x="236.3" y="191.7" transform="rotate(-90 236.3 191.7)">3</text>
<text x="257.9" y="191.7" transform="rotate(-90 257.9 191.7)">3</text>
<text x="278.3" y="191.7" transform="rotate(-90 278.3 191.7)">3</text>
<text x="298.6" y="191.7" transform="rotate(-90 298.6 191.7)">3</text>
<text x="318.9" y="191.7" transform="rotate(-90 318.9 191.7)">3</text>
<text x="339.2" y="191.7" transform="rotate(-90 339.2 191.7)">3</text>
<text x="103" y="205.5" transform="rotate(-90 103 205.5)">1</text>
<text x="100.5" y="210.5" transform="rotate(-90 100.5 210.5)">2</text>
<text x="103" y="217.1" transform="rotate(-90 103 217.1)">3</text>
</g>
<g font-size=".4" fill="#0f0f0f">
<text x="53.3" y="43.1">+15V</text>
<text x="85.1" y="53.3">GND</text>
</g>
</svg>
